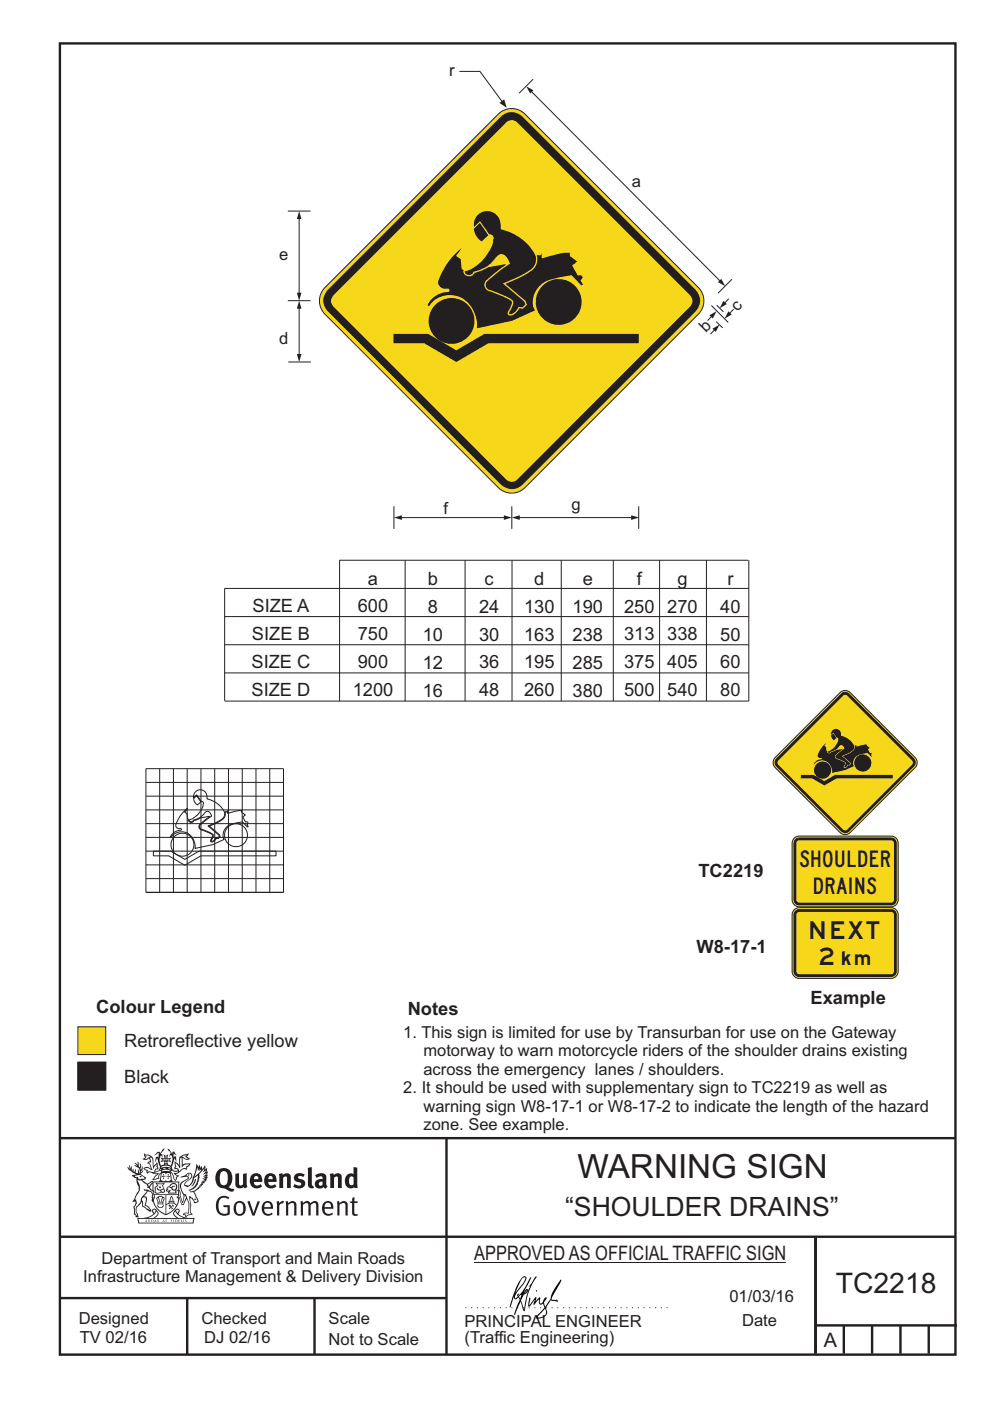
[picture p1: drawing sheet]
<svg xmlns="http://www.w3.org/2000/svg" width="210mm" height="297mm" viewBox="0 0 210 297" stroke-linecap="round" stroke-linejoin="round" font-family="sans-serif">
<g fill="none" stroke="#231f20" stroke-width=".51">
<path d="M12.7 9.2h190v278h-190zM12.7 241.3h189.9M94.7 241.4v45.8M12.7 275.2h82M12.7 262.2h190.1M39.7 275.2v12M66.7 275.2v12M173 262.2v24.8M173 281h30M179 281v6M185 281v6M191 281v6"/>
<path d="M197 281v6"/>
</g>
<path d="M100.6 267.7h66.2" fill="none" stroke="#231f20" stroke-width=".21"/>
<g fill="#231f20">
<path d="M47 248.5a2.55 2.55 0 0 0 0 2.7l.3 .1a.81 .81 0 0 0 1-.9v-.6a1.04 1.04 0 0 0-1.1-1.5zM46.3 248.1a1.82 1.82 0 0 1 2.1-.2 1.82 1.82 0 0 1 .9 1.9 2.29 2.29 0 0 1-.8 1.9l.7 .3h.5l-.2 .6a2.87 2.87 0 0 1-2-.7 2.12 2.12 0 0 1-1.7-3.1z" fill-rule="evenodd"/>
<path d="M49.9 248.9l.8-.2v2a.46 .46 0 0 0 .2 .6 .46 .46 0 0 0 .7-.2v-2.2l.7-.2v2.4l.2 .5-.6 .4-.2-.3a1.02 1.02 0 0 1-1.2 .2 1.02 1.02 0 0 1-.6-1.1z" fill-rule="evenodd"/>
<path d="M54 249.5l-.1 .5h.9a.49 .49 0 0 0-.2-.6 .49 .49 0 0 0-.6 .1zM53.4 249.2a1.34 1.34 0 0 1 1.6-.3 1.34 1.34 0 0 1 .6 1.5v.2h-1.7a.77 .77 0 0 0 .5 .8 .77 .77 0 0 0 .9-.3l.3 .4a1.59 1.59 0 0 1-2.1 .2 1.59 1.59 0 0 1-.4-2z" fill-rule="evenodd"/>
<path d="M57 249.5l-.1 .5h.9a.49 .49 0 0 0-.2-.6 .49 .49 0 0 0-.6 .1zM56.4 249.2a1.34 1.34 0 0 1 1.6-.3 1.34 1.34 0 0 1 .7 1.5v.2h-1.8a.77 .77 0 0 0 .5 .8 .77 .77 0 0 0 .9-.3l.3 .4a1.59 1.59 0 0 1-2 .2 1.59 1.59 0 0 1-.5-2z" fill-rule="evenodd"/>
<path d="M59.1 248.9l.8-.2 .1 .4a.95 .95 0 0 1 1-.3 .95 .95 0 0 1 .7 .8v2.3h-.8v-2.3a.46 .46 0 0 0-.8 .1v2.2h-.9z" fill-rule="evenodd"/>
<path d="M62.5 249.1a1.75 1.75 0 0 1 2.1-.1l-.2 .5-.6-.2a.43 .43 0 0 0-.6 .3l.4 .3a1.04 1.04 0 0 1 1.2 1.2 1.04 1.04 0 0 1-1.4 .9l-1.2-.4 .3-.6 1 .4 .4-.4a.88 .88 0 0 0-1-.5l-.4-.2-.1-.4z" fill-rule="evenodd"/>
<path d="M65.3 247.6l.8-.2 .1 3.8 .2 .2 .2 .5a.88 .88 0 0 1-1-.1 .88 .88 0 0 1-.3-1z" fill-rule="evenodd"/>
<path d="M67.8 250.6a.43 .43 0 0 0-.1 .7 .43 .43 0 0 0 .7-.1v-.7zM66.8 249.2a1.7 1.7 0 0 1 2.4 .1v1.8l.3 .4-.4 .5-.5-.3a1.03 1.03 0 0 1-1.7-.2 1.03 1.03 0 0 1 .8-1.5h.7v-.4a.8 .8 0 0 0-1.2 .1z" fill-rule="evenodd"/>
<path d="M69.9 248.9l.8-.2 .1 .4a.95 .95 0 0 1 1-.3 .95 .95 0 0 1 .7 .8v2.3h-.8v-2.3a.46 .46 0 0 0-.8 .1v2.2h-.8z" fill-rule="evenodd"/>
<path d="M74.3 249.5a1.48 1.48 0 0 0 0 1.7l.4 .1 .3-.2v-1.5l-.3-.2zM75 247.4l.8 .2 .1 4.3h-.7l-.1-.2a1.26 1.26 0 0 1-1.4 0 1.26 1.26 0 0 1-.6-1.3 1.29 1.29 0 0 1 .5-1.3 1.29 1.29 0 0 1 1.4-.2z" fill-rule="evenodd"/>
<path d="M46.4 253.9a1.72 1.72 0 0 1 2.2 0l-.2 .3a1.24 1.24 0 0 0-1.4-.1 1.24 1.24 0 0 0-.7 1.3 1.49 1.49 0 0 0 1.3 2l.7-.2v-1.3h-.9l-.1-.4h1.4v2a1.93 1.93 0 0 1-2.2-.1 1.93 1.93 0 0 1-.7-2.2l.2-.7z" fill-rule="evenodd"/>
<path d="M50.3 255.2a1.65 1.65 0 0 0 .3 2.2 .99 .99 0 0 0 1-1.5 .78 .78 0 0 0-.4-.8 .78 .78 0 0 0-.9 .1zM50 254.9a1.33 1.33 0 0 1 1.6-.1 1.33 1.33 0 0 1 .5 1.5 1.31 1.31 0 0 1-1.3 1.5 1.31 1.31 0 0 1-1.3-1.6l.1-.5z" fill-rule="evenodd"/>
<path d="M52.5 254.7l.4-.1 .9 2.6 .8-2.5h.5l-1.1 3h-.5z" fill-rule="evenodd"/>
<path d="M56.2 255.2l-.2 .7h1.4a.7 .7 0 0 0-.3-.8 .7 .7 0 0 0-.9 .1zM55.9 255a1.22 1.22 0 0 1 1.5-.2 1.22 1.22 0 0 1 .5 1.5h-1.9a.93 .93 0 0 0 .5 1 .93 .93 0 0 0 1.2-.2l.1 .3a1.43 1.43 0 0 1-1.7 .1 1.43 1.43 0 0 1-.6-1.7z" fill-rule="evenodd"/>
<path d="M58.7 254.8l.4-.2 .1 .5 .4-.3 .6-.2-.2 .6a.66 .66 0 0 0-.8 .6v1.9h-.4z" fill-rule="evenodd"/>
<path d="M60.6 254.8l.4-.2 .1 .5a.94 .94 0 0 1 1-.4 .94 .94 0 0 1 .8 .7v2.3h-.5l-.1-2.5a.81 .81 0 0 0-1.2 .3v2.2h-.4z" fill-rule="evenodd"/>
<path d="M63.7 254.7l.5-.1 .1 .5 .4-.3a.78 .78 0 0 1 1.1 .3 .9 .9 0 0 1 1-.5 .9 .9 0 0 1 .7 .8v2.3h-.4l-.1-2.5a.67 .67 0 0 0-1.1 .3v2.2h-.5v-2.4l-.4-.2-.7 .4v2.2h-.5z" fill-rule="evenodd"/>
<path d="M69 255.2l-.2 .7h1.4a.7 .7 0 0 0-.3-.8 .7 .7 0 0 0-.9 .1zM68.7 255a1.22 1.22 0 0 1 1.5-.2 1.22 1.22 0 0 1 .5 1.5h-1.9a.93 .93 0 0 0 .5 1 .93 .93 0 0 0 1.2-.2l.1 .3a1.44 1.44 0 0 1-1.7 .1 1.44 1.44 0 0 1-.6-1.7z" fill-rule="evenodd"/>
<path d="M71.4 254.8l.5-.2 .1 .5a.94 .94 0 0 1 1-.4 .94 .94 0 0 1 .7 .7v2.3h-.4l-.1-2.5a.81 .81 0 0 0-1.2 .3v2.2h-.5z" fill-rule="evenodd"/>
<path d="M74.7 254l.5-.2v.9h.7l-.1 .4h-.7l.1 2.2 .1 .1h.5l.1 .3a.75 .75 0 0 1-1.2-.6v-2h-.4v-.4h.4z" fill-rule="evenodd"/>
<path d="M30.8 244.9l1.1 .3-.9 .5h-.4l.5-.5zM31.8 245.5l.2-.1a2.44 2.44 0 0 1 .4 2l.1 .4 .7-1-.1 .6 .3 .3a.57 .57 0 0 0-.6 .8l-1-.2-.5 .2 .1-.5-.7-.2 .6-.2 1 .5 .1-.1-.6-1.3-.2-.1 .5-.1zM30.7 244.5l-.2 .4 .3 .4-.6 .4a1.04 1.04 0 0 0 1.4-.1l.2 .7h-.4l-.2 .4a.94 .94 0 0 1 .9 1.1l-.2-.1a1.16 1.16 0 0 0-1.5-.1l.3 .4 .4 .2 .1 .5 .2 .2v-.2a.94 .94 0 0 1 1.1 .2h.9l-1.2 1.2a1.13 1.13 0 0 0 1.2-.2l.4-.1-.1-.4 .5-.7a.83 .83 0 0 0-.6 1.1l-.3-.1-.7 .3 1.1-1.4-.5 .2-.5-.1 1.3-.5-.2-.2-.8 .4v-.3l.2-.2 .3 .1 .1-.3-.2-.4v-.6l-.2-.3-.6 .9v-.7a1.42 1.42 0 0 0-1.7-1.8z" fill-rule="evenodd"/>
<path d="M38.5 245.3l.5-.3 .7-.1-.6 .3 .8 .5h-.3zM38.3 245.5h.2l.1 2a1.69 1.69 0 0 1 1.5-.7l-.7 .5 .1 .5a1.1 1.1 0 0 0-1.5 .6l-.1-.5-.2-.2h-.5l.2-.4-.2-.7a1.42 1.42 0 0 1 .8 1.1l.2-.1zM37.1 246.2l.1 1-.2 .3v.5l.6-.1 .1 .2a.96 .96 0 0 1-1.1-.1l-.1 .1a1.06 1.06 0 0 0 1.3 .2v.1a.72 .72 0 0 1-1 .2l.3 .5 .6 .3-.4 .1-.1 .7-.3-.4-.3-1.1-.4-.4 .4 .9a1.54 1.54 0 0 0 .6 1.2l.2-.3a.58 .58 0 0 1 .5-.7l.1-.2h-.3l-.4-.3 .9-.5a.93 .93 0 0 1 1.1-.5l.1 .2 .2-.1 .1-.5a.99 .99 0 0 0 .7-.9l-1.3 .1-.4 .3v-1.5l.9 .4 .8-.3h-.3l-.5-.4 .4-.7-.7 .2a1.46 1.46 0 0 0-1.3 2.1v.4l-.2-.4z" fill-rule="evenodd"/>
<path d="M35.6 248.9l.2 .1-.1 .4h.3l-.3 .1v.5l-.1-.6h-.3l.3-.1z" fill-rule="evenodd"/>
<path d="M34.6 248.9l.2 .1-.1 .3 .4 .1h-.4v.6l-.1-.5-.3-.1h.3z" fill-rule="evenodd"/>
<path d="M34.3 248.8a.57 .57 0 0 1 .9 .2 .57 .57 0 0 1 .9-.2l.2 1.4-.2 .1a.57 .57 0 0 1-.9-.1 .69 .69 0 0 1-1.1 0zM34.2 248.1l-.3 2.1-.2 .4h2.9l-.1-.4-.3-2.1h-.2v.3l-.8-.1-.9 .1 .1-.3z" fill-rule="evenodd"/>
<path d="M34.2 252.4a.3 .3 0 0 0 .6 0 .3 .3 0 0 0-.6 0zM33.3 251l.3 .3-.3 .3a.79 .79 0 0 0 0 1.3l.8-.2-.1-.3a.55 .55 0 0 1-.7-.6h.1l.1 .3 .4 .1 .8-.2-.4-.7 .4-.3-.7 .1zM33 250.7l1.1 .2 .9-.2-.4 .7 .4 1.1a.56 .56 0 0 1-.8 .3l-.2 .1a.73 .73 0 0 1-.9 .1 .73 .73 0 0 1-.3-.9v-.4l.5-.4z" fill-rule="evenodd"/>
<path d="M35.6 251.9l.7-.5a.58 .58 0 0 1 1-.1 .58 .58 0 0 1-.5 .9l-.2-.3a.43 .43 0 0 1 .6-.3v-.1a.57 .57 0 0 0-.8 .2l-.2-.1-.3 .2 .4 .1a.55 .55 0 0 0 .9 .5v.5h-1.3l.3-.4-.1-.2-.6 .1 .2-.2-.2-.1zM35.4 251.8l-.1 .2a.39 .39 0 0 0 .2 .7l.3-.1-.2 .5h1.9l-.1-.8a.86 .86 0 0 0-.1-1.4 .86 .86 0 0 0-1.3 .4z" fill-rule="evenodd"/>
<path d="M36 254.8h.8v.2h-.8zM36.4 253.8l.2 .8h-.4zM36.4 253.5l-.3 .5-.1 .6h-.2v.4l-.7 .4 .1 .2a1.48 1.48 0 0 1 2.2 .1l.2-.1-.6-.5v-.5h-.2l-.1-.6z" fill-rule="evenodd"/>
<path d="M35.8 255.4l.3 .1 .2 .3 .3-.2-.2-.2a.38 .38 0 0 1 .4 .5l-.1-.2-.3 .3 .3 .2-.3 .2-.1-.3-.4 .3-.1-.2 .4-.3-.2-.1-.1 .1z" fill-rule="evenodd"/>
<path d="M34.5 254h.2v.2l-.3 .6h-.1zM33.6 255.3h.9v.2a.55 .55 0 0 1-.8 .4v-.2h-.2zM33.4 254h.2l.2 .8h-.2zM33.6 255h.8l.1 .1-.8 .1zM33.8 253.7h.5l-.2 1.1h-.2zM33.3 253.8l-.1 .3 .3 1.2a.48 .48 0 0 0-.1 .5 .48 .48 0 0 0 .4 .3l.6-.1a.49 .49 0 0 0 .2-.7l.3-1.2-.1-.3a1.42 1.42 0 0 0-1.5 0z" fill-rule="evenodd"/>
<path d="M33.6 251.6h.5l.1 .3h-.4z" fill-rule="evenodd"/>
<path d="M41.3 250.1l.3-.2-.2 .9-.6 .7h-.2l.5-.7z" fill-rule="evenodd"/>
<path d="M39.7 249l.3-.2 .5 .2a.88 .88 0 0 1-.6 1.1 1.22 1.22 0 0 0-.8 1.3l.5 .2a.72 .72 0 0 0 .9-.4l.5-.8 .2-.6 .8-.6v.3a2.85 2.85 0 0 1-2 2.8l.1 .1a2.13 2.13 0 0 0 1.9-1.5l-.1-.2a2.01 2.01 0 0 0 .3-1.8l1.2-1.3-.4 1 .7-.5-.7 1 .8-.4-.8 .8 .7-.1-.9 .5 .8-.1-.8 .4h.7l-.8 .3 .3 .2h-.4l.2 .4-.4-.1 .2 .3h-.4l.1 .3h-.1a2.16 2.16 0 0 1-2 1l.1 .2h.4a.76 .76 0 0 1 .7 .7l.5 1.2-.6 .2a1.45 1.45 0 0 0-1.2-1.3l.3 1.8-.1 1.9 .4 .2a1.07 1.07 0 0 0-1.2 .4v-.3l-.5-.2a.87 .87 0 0 1 1-.1l.1-.7a4.4 4.4 0 0 0-.6-3.1l-.1-.3h-.2a2.16 2.16 0 0 1-.7-2.2l.3-.3 1.2-.8a.55 .55 0 0 0-.4-.7zM37.8 252.4a.76 .76 0 0 1 .3 1.1l.6 1.6 .4-1.7 .2 .1a.61 .61 0 0 1-.1 .9l-.3 .9h-.2l-.7-1.6-.3 .1a1.18 1.18 0 0 0 .1-1.4zM41.8 247.5l.2 .8 .3-.6v.6l.3-.5a1.9 1.9 0 0 1-1.1 1.4l-.3 .3zM38.2 249.6l1.4-.1 .2 .1v.3l-.5 .3a1.26 1.26 0 0 0-1 1.9l.2 .7a1.84 1.84 0 0 1 .2 2l-.4-1.3a.96 .96 0 0 0-.4-1.3l-.4 .3a.78 .78 0 0 1-.1 1.3l.2 .2h.4l.4 1.1a.38 .38 0 0 0 .2 .4 .38 .38 0 0 0 .4-.1l.6-1.2a2.94 2.94 0 0 1 .3 2.5v.5l-.8-.1-.3 .4v.2l.4-.1 .1 .4 .2 .1a1.02 1.02 0 0 1 1.3-.5l-.1-.4-.3-.1 .2-1.7-.3-1.4 .1 .1a1.14 1.14 0 0 1 .7 .9 .63 .63 0 0 0 .9-.2 .63 .63 0 0 0-.2-.8l-.6-1.3 .9-.6 .2-.3 .2-.1v-.2h.3l-.1-.3h.4l-.1-.3 .5-.1-.2-.2 .5-.4 .1-.2-.3 .1 .5-.6-.3 .1 .3-.6-.4 .1 .4-.5v-.3l-.3 .2 .1-.6v-.3l-.4 .3-.1-.8-.5 .8-.2-.7-.2 .5-.3-.8-.1 .6-.5-.8-.1 1.4-.7 1.9a1.81 1.81 0 0 1-.9 1.4l-.6-.2a1.75 1.75 0 0 1 1.1-1.2 .75 .75 0 0 0 .1-1.3 .75 .75 0 0 0-1.2 .5z" fill-rule="evenodd"/>
<path d="M41.2 254.2l.3-.1 .1 .3h-.4z" fill-rule="evenodd"/>
<path d="M29.4 258.4h11.6l-.2 .8h-11.3zM31.3 258.2l.5-.1a2.48 2.48 0 0 0 1.4-1.3l.2 .6-.5 .5-.4 .3zM32.5 256.6l.3-.2 .2 .2-.3 .6zM37.2 256.8a2.65 2.65 0 0 0 1.8 1.4h-1.1l-.5-.3-.5-.5zM37.4 256.6l.2-.2 .3 .2-.3 .6zM29.2 258.2l.1 1.2h11.7l.3-1.1-.2-.1a4.1 4.1 0 0 1-3.3-.9l.3-.4-.1-.5a1.06 1.06 0 0 0-1.3 .9l.2 .4 .6 .5h-4.7l.3-.1a.84 .84 0 0 0 .6-.7 .84 .84 0 0 0-.5-.9l-.3-.2-.5 .1-.1 .5 .3 .4a4.2 4.2 0 0 1-3.4 .9z" fill-rule="evenodd"/>
<path d="M31 258.7l.1 .2h-.2zM31 258.6l-.3 .5 .4-.1 .2 .1z" fill-rule="evenodd"/>
<path d="M31.3 258.6h.2v.4a.25 .25 0 0 0 .3-.1 .25 .25 0 0 0-.1-.3h.1a.29 .29 0 0 1 0 .4 .29 .29 0 0 1-.4 0 .29 .29 0 0 1 0-.4z" fill-rule="evenodd"/>
<path d="M32.2 258.6a.22 .22 0 0 1 .3 .2 .22 .22 0 0 1-.3 .2zM32 258.6v.5a.33 .33 0 0 0 .5-.1 .33 .33 0 0 0 0-.4 .33 .33 0 0 0-.5 0z" fill-rule="evenodd"/>
<path d="M32.9 258.7l.1 .2h-.2zM32.9 258.6l-.2 .5 .3-.1 .2 .1z" fill-rule="evenodd"/>
<path d="M33.3 258.6h.2v.2l.3-.2-.2 .2 .2 .3-.3-.2-.1 .2h-.1l.2-.3z" fill-rule="evenodd"/>
<path d="M34.7 258.7l.1 .2h-.2zM34.7 258.6l-.3 .5 .4-.1 .2 .1z" fill-rule="evenodd"/>
<path d="M35 258.6h.4h-.1v.5h-.2l.1-.5z" fill-rule="evenodd"/>
<path d="M36.2 258.6h.3h-.2v.2h.2h-.2l.1 .3h-.2z" fill-rule="evenodd"/>
<path d="M36.7 258.6h.2v.5h-.2z" fill-rule="evenodd"/>
<path d="M37.3 258.6a.22 .22 0 0 1 .3 .2 .22 .22 0 0 1-.3 .2zM37.1 258.6v.5a.33 .33 0 0 0 .5-.1 .33 .33 0 0 0 0-.4 .33 .33 0 0 0-.5 0z" fill-rule="evenodd"/>
<path d="M37.8 258.6h.3h-.1v.2h.1h-.1v.2l.1 .1h-.3z" fill-rule="evenodd"/>
<path d="M38.3 258.6h.3l-.1 .4 .2 .1h-.4z" fill-rule="evenodd"/>
<path d="M38.9 258.6h.2v.5h-.2z" fill-rule="evenodd"/>
<path d="M39.3 258.6h.2l-.2 .1 .2 .2-.1 .2h-.1v-.2l.2 .1z" fill-rule="evenodd"/>
<path d="M34.2 247.4a1.51 1.51 0 0 1 2 .2 2.67 2.67 0 0 0-2.1 0zM35.7 247.6l.4 .2 .1 .2-.4-.1zM34.6 247.7l.4-.1 .2 .2h-.4zM34 247.9l.3 .1-.3 .1zM34.9 246.9l.3-.2 .2 .2zM34.9 245.7h.2v.4h-.2zM35 245.1l.2 .2 .2-.2-.1 .4h-.2zM35.1 246.3h.2l.1 .4-.2-.2-.2 .2zM35.3 245.7h.2v.4h-.2zM34.4 245.7l.3 .1v.2l-.3 .1 .2-.2zM35.7 245.8l.3-.1-.2 .2 .2 .2-.4-.1zM32.7 244.9l1-.5-.1 1-.2-.1-.4 .1-.2 1.1 .5-1 .2 .9a1.84 1.84 0 0 1 .3 1.7l.4 .1a2.48 2.48 0 0 1 2.2 .1l.2-.3-.2-.7 .7-1.7 .4 .6-.2-1-.2-.1-.2 .3v-.9l.6 .4-.6-.7h-.3l-.1 .4-.5-.8-.5-.3 .2 .4 .5 .6-.4 .7 .4-.3a2.06 2.06 0 0 1 0 2.2l-.6-.2-.1-.6 .1-.1 .8 .2-.4-.5 .4-.5-.7 .2-.2-.2 .2-.7-.5 .4-.5-.4 .2 .7-.2 .2-.7-.2 .4 .5-.4 .5 .7-.2 .2 .1-.2 .6-.5 .2a2.02 2.02 0 0 1 0-2.2l.3 .5-.1-.6-.3-.1 .8-1.2-.5 .3-.4 .7-.2-.3a.8 .8 0 0 0-.8 .5z" fill-rule="evenodd"/>
<path d="M29.2 250.1l.3 .2a.61 .61 0 0 1 .8 .3l.3 .2a.8 .8 0 0 1 .6 1l.4 .1 .5 .6a1 1 0 0 1 .5 1l-.1 .7v-.5h-.1a.96 .96 0 0 0-.8-1.3l-.3-.2h-.6l-.1-.1-.2 .1 .2 .3h.5l-1.1 1.4-.2 .9-.4 .6a1.33 1.33 0 0 0-.5 1.8l.2 .5a1.26 1.26 0 0 1-.5-1.4l-.1-.4a1.56 1.56 0 0 0 .4-1.7l-.3 .2 .2-.5a3.2 3.2 0 0 0 .7-3zM30.4 253.9h.4a2.06 2.06 0 0 1-.1 1.6l.7 .5 .4 .5-.6-.2-.8-.6-.1-.9a.51 .51 0 0 1 .1-.9zM28.6 249.3a1.52 1.52 0 0 1 2.1 .6l-1.1 .1-.2-.1-.2-.4-.4 .1zM27.5 247v.8l-.3-.4-.2 .1a3.1 3.1 0 0 0 2 1.5l-1 .1 .5 .6 .5 .1v1.1a1.84 1.84 0 0 1-.2 2.5l-.4 .9-.4 .4 .3 .1 .4-.1 .1 .4-.2 .5-.3 .2 .1 1.8 .2-.1 .2 .6h.2l.4-.1-.1-.5a1.3 1.3 0 0 1-.1-1.6l.8-1.1 .2 1.1 .6 .2 .4 .6 .2-.2 .2 .4 .5-.1a1.85 1.85 0 0 0-1.2-1.3l.1-.3a1.39 1.39 0 0 0 0-1.5h-.5l.5-.6a.66 .66 0 0 1 .9-.4 .66 .66 0 0 1 .3 .9l-.1 .4h.2v.1l-.2 .3 .2 .5 .2-.3a2.24 2.24 0 0 0 .1-2.2 .73 .73 0 0 1-.7-.6 .73 .73 0 0 1 .5-.8l.1-.2a.94 .94 0 0 0-.9 .8 .48 .48 0 0 1-.1-.5 .48 .48 0 0 1 .5-.3l.5-.3a.51 .51 0 0 0-.8 .2l-.5 .3-1-.8 .6-.1 .1-.5-1.1-.7 .5-.4v-.4l-.5 .5 .1-.2a.69 .69 0 0 0 .2-1.1v.5l-.3 .2 .1-1.1-.3-.2 .1 .6-.1 .2-.4-1.2v.6l-.7-.3 .6 .6-.6-.2 .2 .3a1 1 0 0 1 .8 1.5l-.2-.8v.8l-.5-.2-.1-.7-.2 .6-.2-.1v-.6l-.2 .4-.2-.2 .1-.7-.2 .5z" fill-rule="evenodd"/>
<path d="M29.5 249.5l.3-.2 .3 .3z" fill-rule="evenodd"/>
<path d="M32.4 250.5h5.6v2l-.2-.1v-1.7h-5.2v2.5h5.2v-.8l.1 .2-.1 1.1v-.3h-2.5v4a4.1 4.1 0 0 0 2.6-3.6l.1-.1a4 4 0 0 1-2.8 3.9 4.2 4.2 0 0 1-2.8-4.7l.1 1.3 .1-.1a3.8 3.8 0 0 0 2.5 3.3v-4h-2.5l-.2-.9z" fill-rule="evenodd"/>
<circle cx="40" cy="249.1" r=".17"/>
</g>
<path d="M16.5 225.2h5.9v5.9h-5.9z" fill-rule="evenodd" fill="#ed1c24" stroke="#231f20" stroke-width=".21"/>
<path d="M16.5 225.2h5.9v5.9h-5.9z" fill-rule="evenodd" fill="#231f20" stroke="#231f20" stroke-width=".21"/>
<path d="M16.5 217.7h5.9v5.9h-5.9z" fill-rule="evenodd" fill="#f7d719" stroke="#231f20" stroke-width=".21"/>
<path d="M98.7 277.3h43.3" fill="none" stroke="#231f20" stroke-width=".21" stroke-dasharray=".2 1" stroke-linecap="butt"/>
<g fill="#000">
<path d="M111.6 273.7l.2-.2-.5 .7zM110.4 274.5l.2 .1-.3 .8-.2-.5zM110.9 270.9h.5a9.3 9.3 0 0 1-2 3.1l-.1 .3 1-2.5zM110.6 271a14.7 14.7 0 0 0-2.2 4.9l-.3 1.2 .1 .1 .8-2.3a.42 .42 0 0 0 .2 .6 .42 .42 0 0 0 .6-.3l.2-.1 .2 .5-1.1 3.2h.2l1.1-2.9 .6 1.9 .2 .2 .2-.5a13.5 13.5 0 0 1 2-6.2l.4-.5-.1-.2-1.6 2.1 .4-.1a14.9 14.9 0 0 0-1.3 5.1l-.4-1.1a1.39 1.39 0 0 1 .2-1.9l.1-.2a.92 .92 0 0 0 .8-1.2 .75 .75 0 0 0-.8 .7l-.1 .2 1.6-3.4h-.1l-.4 .7a10.5 10.5 0 0 1-2.2 3.3l.2-.5a.32 .32 0 0 0-.4 .2 .32 .32 0 0 0 .1 .4l-.5 .4a3.2 3.2 0 0 1 1.1-2.3l.5-.6a2.49 2.49 0 0 0 .7-1.6l-.4-.2z" fill-rule="evenodd"/>
<path d="M113.7 273.6l.3 .2h-.3z" fill-rule="evenodd"/>
<path d="M115.6 277.5a1.15 1.15 0 0 1 .1 1.3 1.15 1.15 0 0 1-1.2 .5l-.6 .1zM112.2 275.2l-.2 1.6 .2 .2 1.2-1.5-.2 1.1 1.1-1.1a.94 .94 0 0 0 .4 1.1l.5-.3 .3 .9-1.2 1.3a.98 .98 0 0 0-.5 1 1.9 1.9 0 0 0 2.3-1.3l-.1-.2a1.02 1.02 0 0 1 .2-1.4l.6-1 1.5 .3-.2-.4v.2l-1.1-.1v-.3l2-3.6 .1-.2-.2-.2-1.7 2.8a6.6 6.6 0 0 1-1.6 2.9l-.1-.2a1.01 1.01 0 0 1 .4-1.4l.1-.2-.3-.1-.4 .4-.1 .5-.6 .4-.1-.4 .1-.9-.2-.1-.9 1 .3-1h-.2l-1.4 1.8 .3-1.5v-.1z" fill-rule="evenodd"/>
</g>
<g fill="none" stroke="#231f20" stroke-width=".21">
<path d="M97.5 15.1h4.3l4.8 6.5M72 118.8h86.7M72 118.8v29.8M85.9 118.8v29.8M98.6 118.8v29.8M108.6 118.8v29.8M119 118.8v29.8M130.1 118.8v29.8M139.9 118.8v29.8M149.8 118.8v29.8M158.8 118.8v29.8h-111.2M47.6 124.7v23.9"/>
<path d="M47.6 136.7h111.2M47.6 130.7h111.2M47.6 124.8h111.2M47.6 142.7h111.2"/>
</g>
<path d="M105.9 21.8l1-.7 .6 1.8z" fill="#231f20"/>
<path d="M112.7 19.4l40 40.2" fill="none" stroke="#231f20" stroke-width=".21"/>
<g fill="#231f20">
<path d="M152.3 59.8l.7-.7 .8 1.6z"/>
<path d="M111.6 18.3l1.5 .8-.6 .7z"/>
</g>
<path d="M113.1 16.8l-3 3M155.3 59.2l-3 3M150.9 64.8l3.6 3.6M151.6 69.9l-.9 .9M151.9 68.2l1.4 1.3M152 64.7l1.4 1.4" fill="none" stroke="#231f20" stroke-width=".21"/>
<path d="M151.1 69.7l1.5-.9-.8 1.6z" fill="#231f20"/>
<path d="M154.6 63.3l-.9 .9" fill="none" stroke="#231f20" stroke-width=".21"/>
<path d="M153.5 63.8l.7 .7-1.6 .9z" fill="#231f20"/>
<path d="M155.6 65.5l-.9 .9" fill="none" stroke="#231f20" stroke-width=".21"/>
<path d="M154.5 66l.7 .7-1.5 .9z" fill="#231f20"/>
<path d="M150.9 67.1l-.8 .9" fill="none" stroke="#231f20" stroke-width=".21"/>
<path d="M150.5 66.8l1.5-.8-.8 1.5z" fill="#231f20"/>
<path d="M68.9 61l36.8-36.8a4 4 0 0 1 5.6 0l36.8 36.8a4 4 0 0 1 0 5.6l-36.8 36.8a4 4 0 0 1-5.6 0l-36.8-36.8a4 4 0 0 1 0-5.6z" fill-rule="evenodd" fill="#f7d719" stroke="#231f20" stroke-width=".21"/>
<path d="M106.3 24.7a3.2 3.2 0 0 1 4.5 0l36.7 36.8a3.2 3.2 0 0 1 0 4.5l-36.7 36.8a3.2 3.2 0 0 1-4.5 0l-36.8-36.8a3.2 3.2 0 0 1 0-4.5z" fill-rule="evenodd" fill="#231f20"/>
<path d="M107.5 25.9a1.66 1.66 0 0 1 2.1 0l36.8 36.7a1.66 1.66 0 0 1 0 2.4l-36.8 36.8-.6 .3a1.77 1.77 0 0 1-1.5-.3l-36.8-36.8a1.62 1.62 0 0 1 0-2.4z" fill-rule="evenodd" fill="#f7d719"/>
<g fill="#231f20">
<path d="M100.5 48.5l1.3-1.2 1.8 2.6-1.4 1.3a3.5 3.5 0 0 1-1.7-2.7z" fill-rule="evenodd"/>
<path d="M96.6 53.7l1.4-1.1-1.2 1.7 .9 .7 .2 2 .4 .3a1.08 1.08 0 0 0 1 1.3l1-.3a1.07 1.07 0 0 1 1.2-.7l2-.9 3.7-.7 .1 .2-3 2.2a2.98 2.98 0 0 0-1.6 2 2.07 2.07 0 0 0 1.9 1.6l.3 .1a12.4 12.4 0 0 1 3.7 1.9 2.56 2.56 0 0 1-.7 1.8l-.3 .7 .4 .4h.5l.9-.6 .8-1 .7 .2 .9-.9-.4-.8-4.2-3.6a16.8 16.8 0 0 0 6.2-3.5 3 3 0 0 0 .4-2.6h.2a.49 .49 0 0 0 .6 0 .49 .49 0 0 0 .2-.5l.1 .9 .1 .3a20.5 20.5 0 0 1 5.9-1.2v.7l1.5 1.1-1 .9 1.2 2.2a.56 .56 0 0 1 .9 .1 .56 .56 0 0 1-.4 .8l.6 1-.4 .1-2.1-2.2-3 .6a5.6 5.6 0 0 0-5.2 5.1l.1 1.1 .4 .7-4.9 2.2-7.5 1.6a6.5 6.5 0 0 0-4.8-7 5.2 5.2 0 0 0-5.2 2.2l-.3 .1a2.46 2.46 0 0 1 1-1.7 7.3 7.3 0 0 1 3.4-1.4l.1-.3-.3-.3a1.56 1.56 0 0 1-1.8-.6 1.56 1.56 0 0 1 .1-1.9l1.7-3z" fill-rule="evenodd"/>
<path d="M101.3 45.6a2.93 2.93 0 0 1 3.4-.5 2.93 2.93 0 0 1 1.5 3.2v.2a10.9 10.9 0 0 1 7.4 5.8 2.87 2.87 0 0 1-1.7 3.3l-1.8 1-3.4 1.5 4.5 3.8 .2 .6-.6 .7-.8-.1a2.32 2.32 0 0 1-1.9 1.5l-.2-.2 .8-1.6 .1-1-1.3-.9-3.4-1.4a1.12 1.12 0 0 1-1-.7 1.12 1.12 0 0 1 .3-1.2l2.5-2.1 2.2-1.5a2.14 2.14 0 0 0-1.9-2.1l-.7 .3a8.3 8.3 0 0 1-5.1 3.5 .94 .94 0 0 1-1 .6 .94 .94 0 0 1-.8-.8 9 9 0 0 0 6.1-6.9v-.2a.85 .85 0 0 0-.9-.7l-2-2.8-1.2 1.2v-1.2z" fill-rule="evenodd"/>
<path d="M83.5 70.8h7.3l6 3.5 6-3.5h32.7v2h-31.9l-6.8 4-6.8-4h-6.5z" fill-rule="evenodd"/>
<circle cx="95.8" cy="68" r="4.9"/>
<circle cx="118.5" cy="64" r="4.9"/>
</g>
<path d="M63.5 46.3v15.9" fill="none" stroke="#231f20" stroke-width=".21"/>
<g fill="#231f20">
<path d="M63 62.1h.9l-.4 1.7z"/>
<path d="M63.5 44.8l.4 1.6h-.9z"/>
</g>
<path d="M61.1 44.8h4.7M61.1 63.8h4.7M63.5 65.3v9.9" fill="none" stroke="#231f20" stroke-width=".21"/>
<g fill="#231f20">
<path d="M63 75.1h.9l-.4 1.7z"/>
<path d="M63.5 63.8l.4 1.6h-.9z"/>
</g>
<path d="M61.1 76.8h4.8M85.1 109.7h21.9M108.6 107.3v4.8" fill="none" stroke="#231f20" stroke-width=".21"/>
<g fill="#231f20">
<path d="M83.6 109.7l1.6-.4v.9z"/>
<path d="M106.9 109.3l1.7 .4-1.7 .5z"/>
</g>
<path d="M83.6 107.3v4.8M110.1 109.7h23.9M135.5 107.3v4.8" fill="none" stroke="#231f20" stroke-width=".21"/>
<g fill="#231f20">
<path d="M108.6 109.7l1.6-.4v.9z"/>
<path d="M133.9 109.3l1.7 .4-1.7 .5z"/>
</g>
<g fill="none" stroke="#231f20" stroke-width=".21">
<path d="M31 163v26.2h7.5h21.6v-26.2M31 177.5h29.1M31 174.6h29.1M31 171.7h29.1M31 168.8h29.1M31 165.9h29.1M31 163h29.1M33.9 163v26.2M36.8 163v26.2M39.3 171.8l.5-.4-.6 .8 .5 .4 .1 1 .5 .7h.5l.3-.3 1.4-.6 2-.3-.8 .6a3.3 3.3 0 0 0-1.5 1.4v.2a.73 .73 0 0 0 .7 .7 4.7 4.7 0 0 1 2.2 1.2l-.5 1.1 .2 .2 .4-.1 .7-.7 .4 .1 .4-.4-.2-.4-2.1-1.8a5.4 5.4 0 0 0 3.3-2.2v-.9a.29 .29 0 0 0 .3 .1 .29 .29 0 0 0 .2-.3l.1 .6 1.9-.5 1-.1v.3l.8 .6-.5 .4 .6 1.1h.4l.1 .1-.2 .4 .2 .5h-.2l-1-1.1-1.4 .3a2.59 2.59 0 0 0-2.5 3.5l-2.4 1.1-3.7 .8a2.88 2.88 0 0 0-1.4-3.1 2.88 2.88 0 0 0-3.4 .3l-.4 .4a2.24 2.24 0 0 1 2.1-1.5l.2-.2-.2-.1a.78 .78 0 0 1-.9-.3 .78 .78 0 0 1 .1-1l.9-1.7zM39.7 163v26.2M41.1 169.3l.6-.6 .9 1.3-.7 .7-.6-.7z"/>
<path d="M41.5 167.9a1.55 1.55 0 0 1 1.8-.2 1.55 1.55 0 0 1 .7 1.7 4.7 4.7 0 0 1 3.6 3 2.3 2.3 0 0 1-1.8 2l-1.7 .7 2.3 1.9 .1 .3-.3 .4-.4-.1a.9 .9 0 0 1-1 .7l.4-1.1a1.39 1.39 0 0 0-1.2-.9l-1.1-.5a.56 .56 0 0 1-.6-.3 .56 .56 0 0 1 .2-.7l2.3-1.7a.87 .87 0 0 0-.6-1 .87 .87 0 0 0-1.1 .6 4.3 4.3 0 0 1-2.1 1.2 .47 .47 0 0 1-.5 .3 .47 .47 0 0 1-.4-.4l.8-.3 .9-.7a3.8 3.8 0 0 0 1.4-2.4l-.1-.3-.4-.2-1-1.4-.6 .6v-.6zM42.6 163v26.2M45.5 163v26.2M48.5 163v26.2M51.4 163v26.2M54.3 163v26.2M57.2 163v26.2M31 186.3h29.1M31 183.4h29.1M31 180.5h29.1M32.5 180.5h3.7l3 1.7 3-1.7h16.3v1h-15.9l-3.4 1.9-3.4-1.9h-3.3z"/>
<circle cx="38.7" cy="179.1" r="2.43"/>
<circle cx="50.1" cy="177.1" r="2.43"/>
</g>
<path d="M168.3 177.9l.7-.6h.5h19.5a1.51 1.51 0 0 1 1.5 1.5v12a1.51 1.51 0 0 1-1.5 1.5h-19.5a1.51 1.51 0 0 1-1.5-1.5v-12z" fill-rule="evenodd" fill="#f7d719" stroke="#231f20" stroke-width=".21"/>
<path d="M168.8 177.8l.7-.2h19.5a1.21 1.21 0 0 1 1.2 1.2v12a1.21 1.21 0 0 1-1.2 1.2h-19.5a1.21 1.21 0 0 1-1.2-1.2v-12l.1-.4z" fill-rule="evenodd" fill="#231f20"/>
<path d="M169.1 178.3l.4-.1h19.5a.6 .6 0 0 1 .6 .6v12a.6 .6 0 0 1-.6 .6h-19.5a.6 .6 0 0 1-.6-.6v-12z" fill-rule="evenodd" fill="#f7d719"/>
<path d="M168.3 193.1l.7-.6 .5-.1h19.5a1.51 1.51 0 0 1 1.5 1.5v12a1.51 1.51 0 0 1-1.5 1.5h-19.5a1.51 1.51 0 0 1-1.5-1.5v-12z" fill-rule="evenodd" fill="#f7d719" stroke="#231f20" stroke-width=".21"/>
<path d="M168.8 193l.7-.3h19.5a1.21 1.21 0 0 1 1.2 1.3v11.9a1.21 1.21 0 0 1-1.2 1.2h-19.5a1.21 1.21 0 0 1-1.2-1.2v-11.9l.1-.4z" fill-rule="evenodd" fill="#231f20"/>
<path d="M169.1 193.5l.4-.2h19.5a.6 .6 0 0 1 .6 .6v12a.6 .6 0 0 1-.6 .6h-19.5a.6 .6 0 0 1-.6-.6v-12z" fill-rule="evenodd" fill="#f7d719"/>
<path d="M164.4 160.6l13.8-13.8a1.5 1.5 0 0 1 2.1 0l13.8 13.8a1.5 1.5 0 0 1 0 2.1l-13.8 13.8a1.5 1.5 0 0 1-2.1 0l-13.8-13.8a1.5 1.5 0 0 1 0-2.1z" fill-rule="evenodd" fill="#f7d719" stroke="#231f20" stroke-width=".21"/>
<path d="M178.4 147l.1-.1a1.19 1.19 0 0 1 1.6 .1l13.8 13.8a1.21 1.21 0 0 1 0 1.7l-13.9 13.9a1.2 1.2 0 0 1-1.6-.1l-13.8-13.8a1.2 1.2 0 0 1 0-1.7z" fill-rule="evenodd" fill="#231f20"/>
<path d="M165.1 161.2l13.8-13.7 .5-.2 14 13.9a.62 .62 0 0 1 0 .9l-13.7 13.8-.5 .2-.3-.2-13.8-13.8a.61 .61 0 0 1 0-.9z" fill-rule="evenodd" fill="#f7d719"/>
<g fill="#231f20">
<path d="M176.2 156l.5-.5 .7 1-.5 .5-.5-.5z" fill-rule="evenodd"/>
<path d="M174.9 157.8l.4-.3-.5 .6 .4 .3 .1 .7 .4 .6h.4l1.3-.7 1.4-.2-1.5 1.2a.54 .54 0 0 0-.2 .6 .54 .54 0 0 0 .5 .4l1.2 .4a.55 .55 0 0 1 .4 .4 .55 .55 0 0 1-.2 .6l-.1 .3 .3 .1 .7-.5h.2l.4-.3-.2-.3-1.5-1.4a4 4 0 0 0 2.5-1.6l-.1-.7 .3 .1 .1-.2 .1 .4 2.2-.4v.2l.6 .5-.4 .3 .4 .8 .4 .1-.2 .2 .2 .4h-.1l-.8-.8-1 .2a1.97 1.97 0 0 0-1.9 2.6l-1.8 .9-2.8 .6a2.18 2.18 0 0 0-1.3-2.5 2.18 2.18 0 0 0-2.6 .7 2.35 2.35 0 0 1 1.7-1.2v-.2a.64 .64 0 0 1-.7-.2 .64 .64 0 0 1-.1-.7l.8-1.3z" fill-rule="evenodd"/>
<path d="M176.5 154.9a1.06 1.06 0 0 1 1.4-.2l.4 .5 .1 .7a3.5 3.5 0 0 1 2.8 2.6l-.1 .3a4.8 4.8 0 0 1-2.5 1.5l1.8 1.7-.3 .2h-.3l-.5 .5h-.3l.4-1-1.8-.9a.42 .42 0 0 1-.4-.3 .42 .42 0 0 1 .1-.4l1.8-1.3a.66 .66 0 0 0-.5-.8 .66 .66 0 0 0-.8 .5l-.6 .5-1 .4a.35 .35 0 0 1-.3 .2 .35 .35 0 0 1-.4-.3 3.2 3.2 0 0 0 2.3-2.5v-.3l-.3-.1-.8-1.1-.4 .5v-.5z" fill-rule="evenodd"/>
<path d="M169.9 164.3h2.7l2.3 1.3 2.2-1.3h12.3v.7h-12l-2.5 1.5-2.6-1.5h-2.4z" fill-rule="evenodd"/>
<circle cx="174.5" cy="163.3" r="1.83"/>
<circle cx="183" cy="161.8" r="1.83"/>
</g>
<text font-size="7.1" fill="#231f20" x="122.5" y="249.7">WARNING SIGN</text>
<text font-size="6" fill="#231f20" x="177.3" y="274.1">TC2218</text>
<text font-size="5.6" fill="#231f20" x="119.9" y="257.8">“SHOULDER DRAINS”</text>
<g font-size="4.2" fill="#231f20">
<text x="100.6" y="267.2">APPROVED AS OFFICIAL TRAFFIC SIGN</text>
<text x="174.7" y="285.6">A</text>
</g>
<g font-size="3.9" fill="#231f20">
<text x="78" y="124">a</text>
<text x="90.7" y="124.1">b</text>
<text x="102.8" y="124">c</text>
<text x="113.3" y="124">d</text>
<text x="123.6" y="124.1">e</text>
<text x="135.1" y="124">f</text>
<text x="143.7" y="124">g</text>
<text x="154.3" y="124">r</text>
<text x="53.6" y="129.8">SIZE A</text>
<text x="75.9" y="129.8">600</text>
<text x="90.7" y="130">8</text>
<text x="101.6" y="129.9">24</text>
<text x="111.2" y="129.9">130</text>
<text x="121.4" y="130">190</text>
<text x="132.4" y="129.9">250</text>
<text x="141.5" y="129.9">270</text>
<text x="152.8" y="129.9">40</text>
<text x="53.4" y="135.7">SIZE B</text>
<text x="75.9" y="135.7">750</text>
<text x="89.7" y="135.9">10</text>
<text x="101.6" y="135.8">30</text>
<text x="111.2" y="135.8">163</text>
<text x="121.4" y="135.9">238</text>
<text x="132.4" y="135.8">313</text>
<text x="141.5" y="135.8">338</text>
<text x="152.8" y="135.8">50</text>
<text x="53.3" y="141.6">SIZE C</text>
<text x="75.9" y="141.6">900</text>
<text x="89.7" y="141.8">12</text>
<text x="101.6" y="141.7">36</text>
<text x="111.2" y="141.7">195</text>
<text x="121.4" y="141.8">285</text>
<text x="132.4" y="141.7">375</text>
<text x="141.5" y="141.7">405</text>
<text x="152.8" y="141.7">60</text>
<text x="53.3" y="147.5">SIZE D</text>
<text x="74.8" y="147.5">1200</text>
<text x="89.7" y="147.7">16</text>
<text x="101.6" y="147.6">48</text>
<text x="111.2" y="147.6">260</text>
<text x="121.4" y="147.7">380</text>
<text x="132.4" y="147.6">500</text>
<text x="141.5" y="147.6">540</text>
<text x="152.8" y="147.6">80</text>
<text x="148.1" y="185.8">TC2219</text>
<text x="147.7" y="202.1">W8-17-1</text>
<text x="20.4" y="214.7">Colour Legend</text>
<text x="86.5" y="215.1">Notes</text>
<text x="171.9" y="212.9">Example</text>
<text x="26.3" y="222">Retroreflective yellow</text>
<text x="26.3" y="229.5">Black</text>
</g>
<text font-size="3.8" fill="#231f20" x="171.9" y="199">NEXT</text>
<g font-size="3.6" fill="#231f20">
<text x="95.2" y="16.2">r</text>
<text x="173.9" y="204.6">2</text>
</g>
<g font-size="3.5" fill="#231f20">
<text x="134" y="39.6">a</text>
<text x="59.2" y="55.2">e</text>
<text x="149.7" y="70.6" transform="rotate(-45 149.7 70.6)">b</text>
<text x="156.5" y="66.1" transform="rotate(-50 156.5 66.1)">c</text>
<text x="59.2" y="73">d</text>
<text x="94" y="109.1">f</text>
<text x="121.2" y="108.1">g</text>
<text x="169.7" y="183.8">SHOULDER</text>
<text x="172.7" y="189.5">DRAINS</text>
<text x="85.5" y="220.1">1. This sign is limited for use by Transurban for use on the Gateway</text>
<text x="89.8" y="224">motorway to warn motorcycle riders of the shoulder drains existing</text>
<text x="89.8" y="227.9">across the emergency lanes / shoulders.</text>
<text x="85.5" y="231.8">2. It should be used with supplementary sign to TC2219 as well as</text>
<text x="89.8" y="235.7">warning sign W8-17-1 or W8-17-2 to indicate the length of the hazard</text>
<text x="89.8" y="239.6">zone. See example.</text>
<text x="21.5" y="267.9">Department of Transport and Main Roads</text>
<text x="17.7" y="271.8">Infrastructure Management &amp; Delivery Division</text>
<text x="16.7" y="280.7">Designed</text>
<text x="42.7" y="280.7">Checked</text>
<text x="69.7" y="280.7">Scale</text>
<text x="98.5" y="281.4">PRINCIPAL ENGINEER</text>
<text x="154.7" y="276.1">01/03/16</text>
<text x="157.4" y="281.2">Date</text>
<text x="16.9" y="284.8">TV 02/16</text>
<text x="43.3" y="284.8">DJ 02/16</text>
<text x="69.7" y="285.2">Not to Scale</text>
<text x="98.5" y="284.8">(Traffic Engineering)</text>
</g>
<text font-size="2.2" fill="#231f20" x="178.6" y="204.6">km</text>
</svg>
